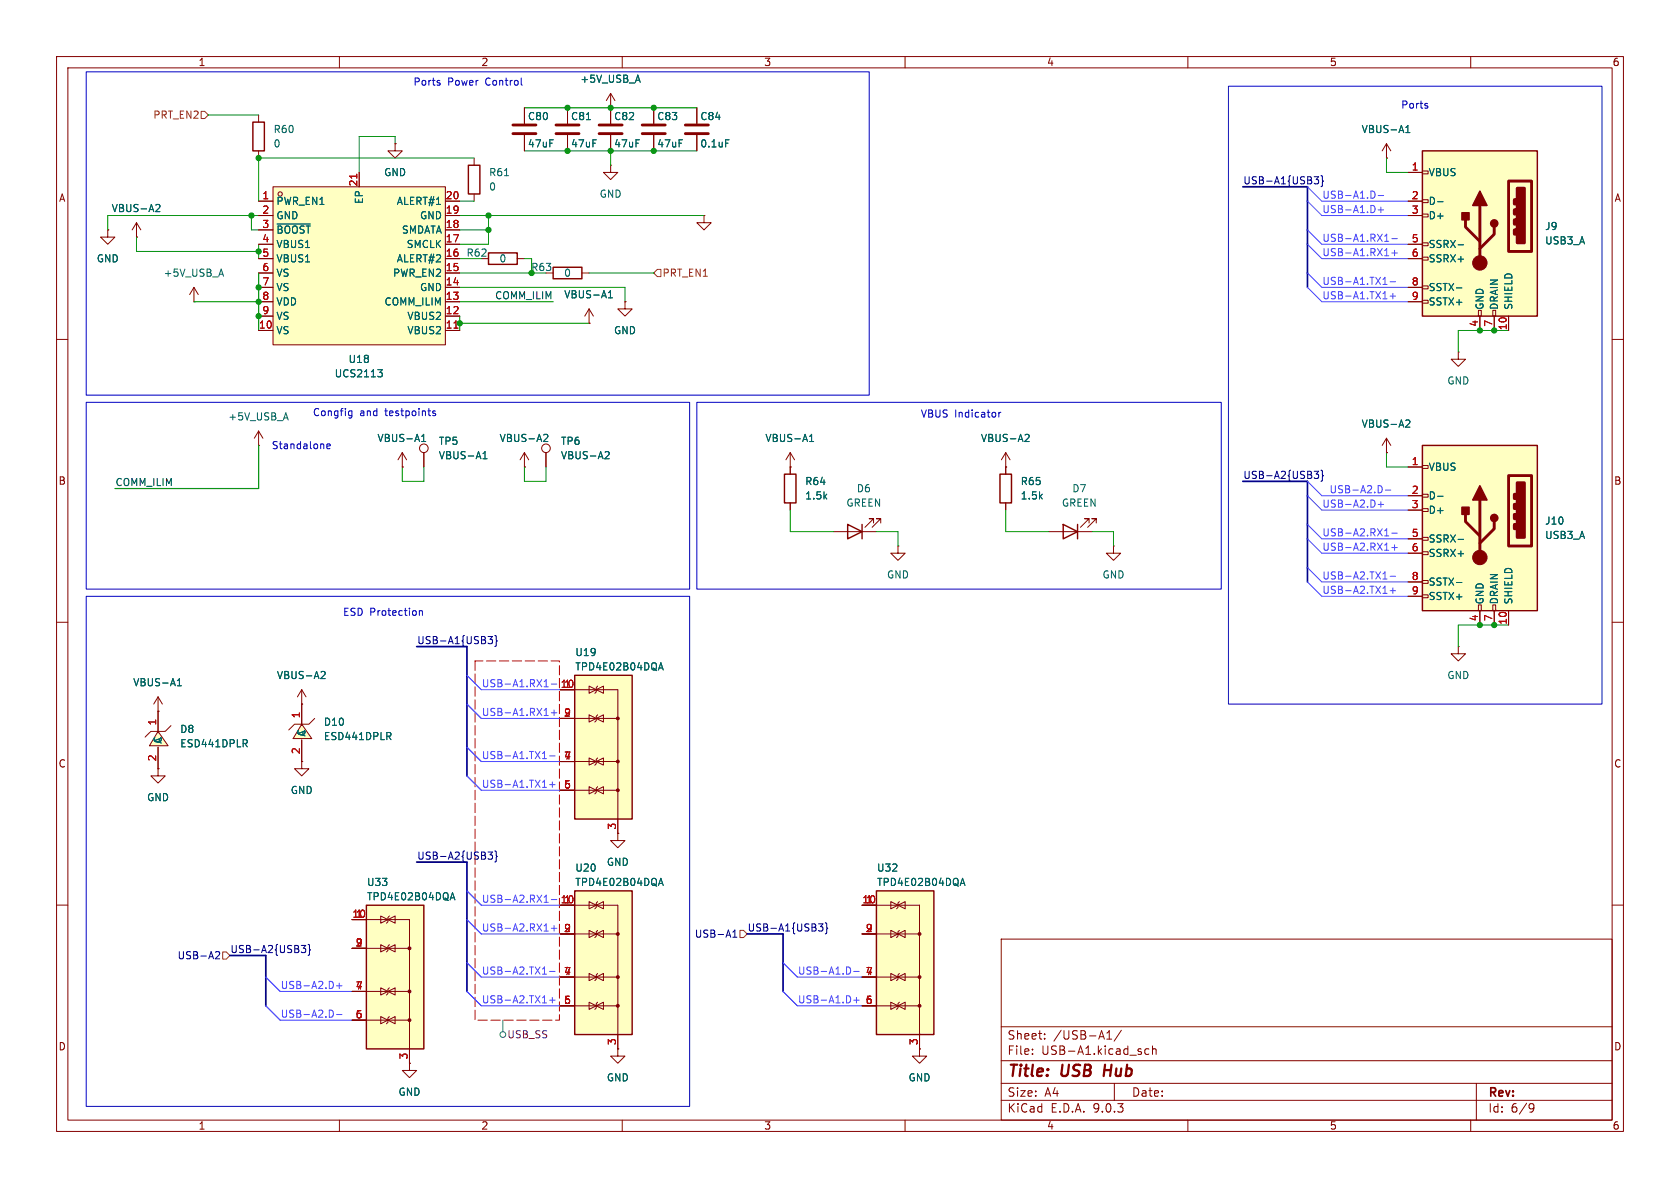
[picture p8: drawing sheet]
<svg xmlns="http://www.w3.org/2000/svg" width="297mm" height="210mm" viewBox="0 0 297 210" stroke-linecap="round" stroke-linejoin="round" font-family="sans-serif">
<g fill="none" stroke="#840000" stroke-width=".18">
<path d="M10 10h277v190h-277zM12 12h273v186h-273zM60 10v2M107.9 19.1h.1M107.9 16.5v5.3M107.9 16.5l-.7 1.3M107.9 16.5l.8 1.3M110 10v2M123.2 19.1v2.7M160 10v2M210 10v2M260 10v2"/>
<path d="M107.9 29.2v1.3h-1.2l1.2 1.3 1.3-1.3h-1.3M107.9 29.2h.1M107.9 23.9v2.8M123.2 23.9v2.8M124.5 38.1v1.3h1.2l-1.2 1.2-1.3-1.2h1.3M124.5 38.1h.1M10 60h2M285 60h2M139.7 82.6v1.2M139.7 88.9v1.3M196.8 96.5v1.3h1.3l-1.3 1.3-1.2-1.3h1.2M196.8 96.5h.1"/>
<path d="M10 110h2M285 110h2M10 160h2M177 166h108v32h-108zM285 160h2M60 198v2M110 198v2M160 198v2M177 194.5h108M177 191.5h108M177 187.5h108M177 181.5h108"/>
<path d="M182.5 186.3v.1M182.5 185.5v.1M184.7 183.6v.1M184.7 182.8v.1M195.7 183.7h.8M195.7 182.6l.4-.4v1.5M197 191.5v3M198.2 182.1l-1.2 2M203.1 185.5l-.4-.1-.3 .3v.4l.1 .2h.6M203.7 185.5l.3-.1 .3 .1 .1 .9M203.7 184.9v1.5M210 198v2"/>
<path d="M260 198v2M261 191.5v6.5M270.6 195.1l.5 .1a.99 .99 0 0 1-.4 1.4h-.2M271.2 195.7l-.3 .3h-.3"/>
</g>
<path d="M195.4 188.2l-.3 2" fill="none" stroke="#840000" stroke-width=".4"/>
<path d="M138.7 83.8h2v5.1h-2z" fill="none" stroke="#840000" stroke-width=".25"/>
<path d="M105.9 22.1h4.1M105.9 23.6h4.1M121.2 22.1h4M121.2 23.6h4" fill="none" stroke="#840000" stroke-width=".51"/>
<path d="M112.8 13.3l.4 1.2M128.3 24.7h.6" fill="none" stroke="#006464" stroke-width=".18"/>
<path d="M48.3 33h30.4v28h-30.4z" fill="#ffffc2"/>
<g fill="none" stroke="#840000" stroke-width=".18">
<path d="M92.7 19.1v2.7M100.3 19.1v2.7M24.1 39.4l.8 1.2M24.1 39.4l-.7 1.2M24.1 39.4v2.5M45.7 35.6h2.6M45.7 38.1h2.6M45.7 20.3v1.3M45.7 26.7v1.2M48.3 33h30.4v28h-30.4zM63.5 30.5v2.5M69.8 25.4v1.3h-1.2l1.2 1.2 1.3-1.2h-1.3"/>
<path d="M69.8 25.4h.1M78.7 35.6h2.6M78.7 38.1h2.6M83.8 27.9v1.3M83.8 34.3v1.3M92.7 23.9v2.8M100.3 23.9v2.8M19 40.6v1.3h-1.2l1.2 1.3 1.3-1.3h-1.3M19 40.6h.1M24.1 41.9h.1M34.3 53.3h.1M34.3 50.8l-.8 1.3"/>
<path d="M34.3 50.8l.8 1.3M34.3 50.8v2.5M45.7 40.6h2.6M45.7 43.2h2.6M45.7 45.7h2.6M45.7 48.3h2.6M45.7 50.8h2.6M45.7 53.3h2.6M45.7 55.9h2.6M45.7 58.4h2.6M78.7 40.6h2.6M78.7 43.2h2.6"/>
<path d="M78.7 45.7h2.6M78.7 48.3h2.6M78.7 50.8h2.6M78.7 53.3h2.6M78.7 55.9h2.6M78.7 58.4h2.6M74.9 80v2.6M92.7 82.6h.1M92.7 80l-.8 1.3M92.7 80l.8 1.3M92.7 80v2.6M96.5 80v2.6"/>
<path d="M139.7 82.6h.1M139.7 80l-.8 1.3M139.7 80l.8 1.3M139.7 80v2.6M147.3 94h7.6M154.4 92.5v-.8h-.7h.7l-1.5 1.5M155.7 92.5v-.8h-.8h.8l-1.5 1.5M158.7 96.5v1.3h1.3l-1.3 1.3-1.2-1.3h1.2M158.7 96.5h.1M177.8 82.6h.1M177.8 80v3.8M177.8 88.9v1.3"/>
<path d="M177.8 80l-.8 1.3M177.8 80l.8 1.3M185.4 94h7.6M192.5 92.5v-.8h-.7h.7l-1.5 1.5M193.8 92.5v-.8h-.8h.8l-1.5 1.5M27.9 125.7h.1M27.9 135.9v1.3h1.3l-1.3 1.2-1.2-1.2h1.2M27.9 135.9h.1M27.9 123.2l-.7 1.3M27.9 123.2l.8 1.3M27.9 123.2v2.5"/>
<circle cx="49.5" cy="34.3" r=".38"/>
<circle cx="74.9" cy="79.2" r=".76"/>
<circle cx="96.5" cy="79.2" r=".76"/>
</g>
<g fill="none" stroke="#006464" stroke-width=".18">
<path d="M27.7 36.1l.5 .1 .1 .3-.8 .9h.8M49 39.6h5.8M89.2 31.1h.7M103.7 21.2h.7M39.1 47.6l.4 1.2M66.8 65.3h.8l-.4 .5 .3 .2 .1 .4-.3 .2h-.3M96.3 76.8h.4l.2 .3-.8 .9h.8M107.2 79.8l.4 .1 .1 .3-.8 .9h.8M143.1 78h.7M143.1 77.1l.4-.3v1.2M181.4 76.8h.4l.1 .3-.7 .9h.7M85.4 81.1h.7"/>
<path d="M85.4 80.2l.3-.4v1.3M31.4 121.2h.7M31.4 120.3l.3-.3v1.2"/>
</g>
<path d="M63.1 30.8v.7M80.3 58h.7" fill="none" stroke="#a90000" stroke-width=".18"/>
<path d="M44.7 21.6h2v5.1h-2zM82.8 29.2h2v5.1h-2zM149.9 92.7l2.5 1.3-2.5 1.3zM152.4 92.7v2.6M176.8 83.8h2v5.1h-2zM188 92.7l2.5 1.3-2.5 1.3zM190.5 92.7v2.6" fill="none" stroke="#840000" stroke-width=".25"/>
<path d="M90.7 22.1h4M90.7 23.6h4M98.3 22.1h4.1M98.3 23.6h4.1" fill="none" stroke="#840000" stroke-width=".51"/>
<path d="M27.9 129.3l1.8 2.5h-3.3z" fill="#ffffc2"/>
<path d="M110.5 53.3v1.3h1.3l-1.3 1.3-1.3-1.3h1.3M110.5 53.3h.1M27.9 129.3l1.8 2.5h-3.3zM27.9 125.7v3.8M27.9 132.1v3.8M30.2 128.3l-1 1h-2.5l-1.1 1" fill="none" stroke="#840000" stroke-width=".18"/>
<path d="M43.3 131.4l.4 .6M43.6 130.8l.1 .2-.1 .4" fill="none" stroke="#006464" stroke-width=".18"/>
<path d="M101.6 119.4h10.2v25.4h-10.2z" fill="#ffffc2"/>
<path d="M86.4 44.7h5v2h-5zM97.8 47.2h5.1v2.1h-5.1zM101.6 119.4h10.2v25.4h-10.2z" fill="none" stroke="#840000" stroke-width=".25"/>
<g fill="none" stroke="#840000" stroke-width=".18">
<path d="M245.1 27.9h.1M245.1 25.4l-.8 1.3M245.1 25.4l.8 1.3M245.1 25.4v2.5M85.1 45.7h1.3M91.4 45.7h1.3M96.5 48.3h1.3M102.9 48.3h1.2M104.1 57.2h.1M104.1 54.6l-.7 1.3M104.1 54.6l.8 1.3M104.1 54.6v2.6"/>
<path d="M257.8 62.2v1.3h1.3l-1.3 1.3-1.3-1.3h1.3M257.8 62.2h.1M53.3 124.5h.1M53.3 121.9l-.7 1.3M53.3 121.9l.8 1.3M53.3 121.9v2.6M99.1 121.9h10.1v25.4M99.1 127h10.1M99.1 134.6h10.1M99.1 139.7h10.1M104.1 121.3l1.3 .6-1.3 .7zM104.1 126.4l1.3 .6-1.3 .6z"/>
<path d="M104.1 134l1.3 .6-1.3 .7zM104.1 139.1l1.3 .6-1.3 .6zM105.4 121.9l1.3-.6v1.3zM105.4 127l1.3-.6v1.2zM105.4 134.6l1.3-.6v1.3zM105.4 139.7l1.3-.6v1.2zM105.7 121.3l-.3 .2v.8l-.2 .3M105.7 126.4l-.3 .2v.8l-.2 .2M105.7 134l-.3 .2v.8l-.2 .3M105.7 139.1l-.3 .2v.8l-.2 .2M109.2 147.3v1.3h1.3l-1.3 1.3-1.3-1.3h1.3M109.2 147.3h.1"/>
</g>
<g fill="#840000" stroke="#840000" stroke-width=".18">
<circle cx="109.2" cy="127" r=".25"/>
<circle cx="109.2" cy="134.6" r=".25"/>
<circle cx="109.2" cy="139.7" r=".25"/>
</g>
<path d="M248.5 23.4h.8M248.5 22.5l.4-.3v1.2M107.6 52.6h.7M107.6 51.7l.3-.3v1.2M56.9 118.7l.5 .1 .1 .3-.8 .9h.8M116.5 118.1h.6M116.8 117.2l.5 1.2" fill="none" stroke="#006464" stroke-width=".18"/>
<path d="M251.5 26.7h20.3v29.2h-20.3z" fill="#ffffc2"/>
<path d="M259.1 38.9v1.2l2.5 2.6M261.6 36.3v10.2M266.7 32h4.1v12.5h-4.1zM267.7 35.3h.3v.8h-.3zM267.7 37.1h.3v.7h-.3zM267.7 38.9h.3v.7h-.3zM264.2 40.1v1.3l-2.6 2.5M267.7 40.6h.3v.8h-.3z" fill="none" stroke="#840000" stroke-width=".51"/>
<path d="M268.2 33.3h1.3v9.6h-1.3z" fill="#840000" stroke="#840000" stroke-width=".51"/>
<g fill="none" stroke="#840000" stroke-width=".18">
<path d="M248.9 30.5h2.6M248.9 35.6h2.6M248.9 38.1h2.6M251.5 30.2h1v.5h-1zM251.5 35.3h1v.5h-1zM251.5 37.8h1v.6h-1zM248.9 43.2h2.6M248.9 45.7h2.6M248.9 50.8h2.6M248.9 53.3h2.6M251.5 42.9h1v.5h-1zM251.5 45.5h1v.5h-1z"/>
<path d="M251.5 50.5h1v.6h-1zM251.5 53.1h1v.5h-1zM261.4 54.9h.5v1h-.5zM261.6 55.9v2.5M263.9 54.9h.5v1h-.5zM264.2 55.9v2.5M266.7 55.9v2.5M257.8 114.3v1.3h1.3l-1.3 1.2-1.3-1.2h1.3M257.8 114.3h.1"/>
</g>
<path d="M251.5 26.7h20.3v29.2h-20.3z" fill="none" stroke="#840000" stroke-width=".25"/>
<g fill="#840000" stroke="#840000" stroke-width=".25">
<path d="M261.6 33.8l1.3 2.5h-2.6z"/>
<path d="M258.4 37.6h1.3v1.3h-1.3z"/>
<circle cx="264.2" cy="39.5" r=".63"/>
</g>
<circle cx="261.6" cy="46.5" r="1.27" fill="#840000" stroke="#840000" stroke-width=".18"/>
<path d="M254.1 35.7h1M257.5 50.9h.9M257.8 43.3h.9" fill="none" stroke="#006464" stroke-width=".18"/>
<path d="M251.5 78.7h20.3v29.3h-20.3z" fill="#ffffc2"/>
<path d="M259.1 90.9v1.3l2.5 2.5M261.6 88.4v10.2M264.2 92.2v1.3l-2.6 2.5M266.7 84.1h4.1v12.4h-4.1zM267.7 87.4h.3v.7h-.3zM267.7 89.2h.3v.7h-.3zM267.7 90.9h.3v.8h-.3zM267.7 92.7h.3v.8h-.3z" fill="none" stroke="#840000" stroke-width=".51"/>
<path d="M268.2 85.3h1.3v9.7h-1.3z" fill="#840000" stroke="#840000" stroke-width=".51"/>
<g fill="none" stroke="#840000" stroke-width=".18">
<path d="M245.1 77.5l-.8 1.2M245.1 77.5l.8 1.2M245.1 77.5v2.5M245.1 80h.1M248.9 82.6h2.6M248.9 87.6h2.6M248.9 90.2h2.6M248.9 95.3h2.6M248.9 97.8h2.6M251.5 82.3h1v.5h-1zM251.5 87.4h1v.5h-1zM251.5 89.9h1v.5h-1z"/>
<path d="M251.5 95h1v.5h-1zM251.5 97.5h1v.5h-1zM248.9 102.9h2.6M248.9 105.4h2.6M251.5 102.6h1v.5h-1zM251.5 105.2h1v.5h-1zM261.4 106.9h.5v1.1h-.5zM261.6 108v2.5M263.9 106.9h.5v1.1h-.5zM264.2 108v2.5M266.7 108v2.5M53.3 134.6v1.3h1.3l-1.3 1.3-1.2-1.3h1.2"/>
<path d="M53.3 134.6h.1M109.2 185.4v1.3h1.3l-1.3 1.3-1.3-1.3h1.3M109.2 185.4h.1"/>
</g>
<path d="M251.5 78.7h20.3v29.3h-20.3z" fill="none" stroke="#840000" stroke-width=".25"/>
<g fill="#840000" stroke="#840000" stroke-width=".25">
<path d="M261.6 85.9l1.3 2.5h-2.6z"/>
<path d="M258.4 89.7h1.3v1.2h-1.3z"/>
<circle cx="264.2" cy="91.6" r=".63"/>
</g>
<circle cx="261.6" cy="98.6" r="1.27" fill="#840000" stroke="#840000" stroke-width=".18"/>
<path d="M248.7 74.2l.4 .1 .2 .3-.8 .9h.8M254.1 87.7h1M257.8 95.3h.9M257.5 103h.9" fill="none" stroke="#006464" stroke-width=".18"/>
<path d="M53.3 128l1.8 2.6h-3.3z" fill="#ffffc2"/>
<g fill="none" stroke="#840000" stroke-width=".18">
<path d="M115.6 19.1v2.7M115.6 23.9v2.8M45.7 78.7h.1M45.7 76.2l-.7 1.3M45.7 76.2l.8 1.3M45.7 76.2v2.5M71.1 82.6h.1M71.1 80l-.7 1.3M71.1 80l.8 1.3M71.1 80v2.6M53.3 128l1.8 2.6h-3.3zM53.3 124.5v3.8"/>
<path d="M53.3 130.8v3.8M55.6 127l-1 1h-2.5l-1 1M72.4 188v1.2h1.3l-1.3 1.3-1.3-1.3h1.3M72.4 188h.1"/>
</g>
<path d="M50.5 73l.5 1.2M74.5 78h.8M74.5 77.1l.4-.3v1.2M68.7 130.1l.4 .7M69 129.5l.1 .2-.1 .4" fill="none" stroke="#006464" stroke-width=".18"/>
<path d="M113.5 22.1h4.1M113.5 23.6h4.1" fill="none" stroke="#840000" stroke-width=".51"/>
<path d="M101.6 157.5h10.2v25.4h-10.2z" fill="#ffffc2"/>
<path d="M101.6 157.5h10.2v25.4h-10.2z" fill="none" stroke="#840000" stroke-width=".25"/>
<g fill="none" stroke="#840000" stroke-width=".18">
<path d="M104.1 159.4l1.3 .6-1.3 .7zM105.7 159.4l-.3 .2v.8l-.2 .3M99.1 160h10.1v25.4M99.1 165.1h10.1M99.1 172.7h10.1M99.1 177.8h10.1M104.1 164.5l1.3 .6-1.3 .6zM104.1 172.1l1.3 .6-1.3 .7zM104.1 177.2l1.3 .6-1.3 .6zM105.4 160l1.3-.6v1.3zM105.4 165.1l1.3-.6v1.2zM105.4 172.7l1.3-.6v1.3z"/>
<path d="M105.4 177.8l1.3-.6v1.2zM105.7 164.5l-.3 .2v.8l-.2 .2M105.7 172.1l-.3 .2v.8l-.2 .3M105.7 177.2l-.3 .2v.8l-.2 .2"/>
</g>
<g fill="#840000" stroke="#840000" stroke-width=".18">
<circle cx="109.2" cy="165.1" r=".25"/>
<circle cx="109.2" cy="172.7" r=".25"/>
<circle cx="109.2" cy="177.8" r=".25"/>
</g>
<path d="M116.5 156.2h.6M116.8 155.3l.5 1.2" fill="none" stroke="#006464" stroke-width=".18"/>
<path d="M154.9 157.5h10.2v25.4h-10.2z" fill="#ffffc2"/>
<path d="M154.9 157.5h10.2v25.4h-10.2z" fill="none" stroke="#840000" stroke-width=".25"/>
<g fill="none" stroke="#840000" stroke-width=".18">
<path d="M157.5 159.4l1.2 .6-1.2 .7zM159 159.4l-.3 .2v.8l-.2 .3M152.4 160h10.2v25.4M152.4 165.1h10.2M152.4 172.7h10.2M152.4 177.8h10.2M157.5 164.5l1.2 .6-1.2 .6zM157.5 172.1l1.2 .6-1.2 .7zM157.5 177.2l1.2 .6-1.2 .6zM158.7 160l1.3-.6v1.3zM158.7 165.1l1.3-.6v1.2zM158.7 172.7l1.3-.6v1.3z"/>
<path d="M158.7 177.8l1.3-.6v1.2zM159 164.5l-.3 .2v.8l-.2 .2M159 172.1l-.3 .2v.8l-.2 .3M159 177.2l-.3 .2v.8l-.2 .2M162.6 185.4v1.3h1.2l-1.2 1.3-1.3-1.3h1.3M162.6 185.4h.1"/>
</g>
<g fill="#840000" stroke="#840000" stroke-width=".18">
<circle cx="162.6" cy="165.1" r=".25"/>
<circle cx="162.6" cy="172.7" r=".25"/>
<circle cx="162.6" cy="177.8" r=".25"/>
</g>
<path d="M169.9 156.2h.6M170.2 155.3l.4 1.2" fill="none" stroke="#006464" stroke-width=".18"/>
<path d="M64.8 160h10.1v25.4h-10.1z" fill="#ffffc2"/>
<path d="M64.8 160h10.1v25.4h-10.1z" fill="none" stroke="#840000" stroke-width=".25"/>
<g fill="none" stroke="#840000" stroke-width=".18">
<path d="M92.7 19.1v2.7M100.3 19.1v2.7M107.9 19.1h.1M107.9 19.1v2.7M115.6 19.1v2.7M123.2 19.1v2.7M45.7 35.6h2.6M45.7 38.1h2.6M63.5 30.5v2.5M69.8 25.4h.1M78.7 35.6h2.6M78.7 38.1h2.6"/>
<path d="M92.7 23.9v2.8M100.3 23.9v2.8M107.9 23.9v2.8M115.6 23.9v2.8M123.2 23.9v2.8M245.1 27.9h.1M248.9 30.5h2.6M248.9 35.6h2.6M248.9 38.1h2.6M19 40.6h.1M24.1 41.9h.1M45.7 43.2h2.6"/>
<path d="M45.7 45.7h2.6M45.7 50.8h2.6M45.7 53.3h2.6M45.7 40.6h2.6M45.7 48.3h2.6M45.7 55.9h2.6M45.7 58.4h2.6M78.7 43.2h2.6M78.7 45.7h2.6M78.7 50.8h2.6M78.7 53.3h2.6M78.7 40.6h2.6"/>
<path d="M78.7 48.3h2.6M78.7 55.9h2.6M78.7 58.4h2.6M104.1 57.2h.1M110.5 53.3h.1M248.9 43.2h2.6M248.9 45.7h2.6M248.9 50.8h2.6M248.9 53.3h2.6M261.6 55.9v2.5M264.2 55.9v2.5M266.7 55.9v2.5"/>
<path d="M71.1 82.6h.1M74.9 80v2.6M92.7 82.6h.1M96.5 80v2.6M139.7 82.6h.1M139.7 82.6v1.2M139.7 88.9v1.3M177.8 82.6h.1M177.8 82.6v1.2M177.8 88.9v1.3M245.1 80h.1M248.9 82.6h2.6"/>
<path d="M248.9 87.6h2.6M248.9 90.2h2.6M248.9 95.3h2.6M248.9 97.8h2.6M248.9 102.9h2.6M248.9 105.4h2.6M261.6 108v2.5M264.2 108v2.5M266.7 108v2.5M27.9 135.9h.1M27.9 125.7h.1M27.9 125.7v3.8"/>
<path d="M27.9 132.1v3.8M53.3 134.6h.1M53.3 124.5h.1M53.3 124.5v3.8M53.3 130.8v3.8M99.1 121.9h2.5M99.1 127h2.5M99.1 134.6h2.5M99.1 139.7h2.5M109.2 147.3h.1M109.2 144.8v2.5M62.2 162.6h10.2v25.4"/>
<path d="M62.2 167.6h10.2M62.2 175.3h10.2M67.3 161.9l1.3 .7-1.3 .6zM67.3 167l1.3 .6-1.3 .7zM67.3 174.6l1.3 .7-1.3 .6zM67.3 179.7l1.3 .6-1.3 .7zM68.6 162.6l1.2-.7v1.3zM68.6 167.6l1.2-.6v1.3zM68.6 175.3l1.2-.7v1.3zM68.8 161.9l-.2 .3v.7l-.3 .3M68.8 167l-.2 .3v.7l-.3 .3M68.8 174.6l-.2 .3v.7l-.3 .3"/>
<path d="M68.8 179.7l-.2 .3v.7l-.3 .3M99.1 160h2.5M99.1 165.1h2.5M99.1 172.7h2.5M99.1 177.8h2.5M152.4 160h2.5M152.4 165.1h2.5M152.4 172.7h2.5M152.4 177.8h2.5M62.2 180.3h10.2M68.6 180.3l1.2-.6v1.3zM72.4 188h.1"/>
<path d="M109.2 185.4h.1M109.2 182.9v2.5M162.6 185.4h.1M162.6 182.9v2.5"/>
</g>
<g fill="#840000" stroke="#840000" stroke-width=".18">
<circle cx="72.4" cy="167.6" r=".25"/>
<circle cx="72.4" cy="175.3" r=".25"/>
<circle cx="72.4" cy="180.3" r=".25"/>
</g>
<g fill="none" stroke="#006464" stroke-width=".18">
<path d="M112.8 13.3l.4 1.2M27.7 36.1l.5 .1 .1 .3-.8 .9h.8M49 39.6h5.8M103.7 21.2h.7M128.3 24.7h.6M248.5 23.4h.8M248.5 22.5l.4-.3v1.2M254.1 35.7h1M107.6 52.6h.7M107.6 51.7l.3-.3v1.2M257.5 50.9h.9M257.8 43.3h.9"/>
<path d="M66.8 65.3h.8l-.4 .5 .3 .2 .1 .4-.3 .2h-.3M74.5 78h.8M74.5 77.1l.4-.3v1.2M96.3 76.8h.4l.2 .3-.8 .9h.8M107.2 79.8l.4 .1 .1 .3-.8 .9h.8M143.1 78h.7M143.1 77.1l.4-.3v1.2M181.4 76.8h.4l.1 .3-.7 .9h.7M248.7 74.2l.4 .1 .2 .3-.8 .9h.8M85.4 81.1h.7M85.4 80.2l.3-.4v1.3M254.1 87.7h1"/>
<path d="M257.8 95.3h.9M56.9 118.7l.5 .1 .1 .3-.8 .9h.8M116.5 118.1h.6M116.8 117.2l.5 1.2M257.5 103h.9M31.4 121.2h.7M31.4 120.3l.3-.3v1.2M43.3 131.4l.4 .6M43.6 130.8l.1 .2-.1 .4M68.7 130.1l.4 .7M69 129.5l.1 .2-.1 .4M79.7 158.7h.6"/>
<path d="M80 157.8l.4 1.3M116.5 156.2h.6M116.8 155.3l.5 1.2M169.9 156.2h.6M170.2 155.3l.4 1.2"/>
</g>
<g fill="none" stroke="#484848" stroke-width=".18">
<path d="M88.9 180.3v2.1"/>
<circle cx="88.9" cy="182.9" r=".51"/>
</g>
<path d="M84 116.8v63.5h14.9v-63.5h-14.9" fill="none" stroke="#f00" stroke-width=".18" stroke-dasharray="1.7 .6"/>
<path d="M35.6 19.7h.6l.6 .6-.6 .7h-.6zM116.2 47.6h.6v1.3h-.6l-.6-.6zM39.4 168.3h.6l.6 .6-.6 .6h-.6zM130.8 164.5h.6l.7 .6-.7 .6h-.6z" fill="none" stroke="#725600" stroke-width=".18"/>
<g fill="none" stroke="#000084" stroke-width=".18">
<path d="M232.3 31.2h.8l-.4 .5 .4 .1v.6l-.2 .1-.5-.1M233.5 31.1l.3 .1v.6l.2 .2-.2 .2v.6l-.3 .2M232.3 83.3h.8l-.4 .5 .4 .1v.6l-.2 .1-.5-.1M233.5 83.1l.3 .2v.6l.2 .2-.2 .2v.6l-.3 .2M86.3 112.5h.8l-.5 .5 .4 .1v.6l-.2 .1-.5-.1M87.5 112.3l.2 .2v.6l.2 .2-.2 .2v.6l-.2 .2M86.3 150.6h.8l-.5 .5 .4 .1v.6l-.2 .1-.5-.1M87.5 150.4l.2 .2v.6l.2 .2-.2 .2v.6l-.2 .2M38.2 168.3l.4-.1 .2 .4-.7 .9h.7M53.3 167.1h.7l-.4 .5 .4 .1v.6l-.2 .1-.5-.1M54.5 166.9l.2 .2v.6l.2 .2-.2 .2v.6l-.2 .2M129.6 165.7h.7"/>
<path d="M129.6 164.8l.3-.4v1.3M144.7 163.3h.8l-.4 .5 .3 .1v.6l-.2 .1-.4-.1M145.9 163.1l.3 .2v.6l.1 .2-.1 .2v.6l-.3 .2"/>
</g>
<g fill="none" stroke="#4a47ff" stroke-width=".18">
<path d="M231.1 33l2.6 2.6h15.2M231.1 35.6l2.6 2.5h15.2M242.9 33.8l.2 .5-.2 .7M243.6 34.6h1M243.6 37.1h1M244.1 36.6v1M231.1 50.8l2.6 2.5h15.2M231.1 40.6l2.6 2.6h15.2M231.1 43.2l2.6 2.5h15.2M231.1 48.3l2.6 2.5h15.2M244.5 50.3h.7M244.8 42.7h.7"/>
<path d="M245 41.6l.1-.2v1.3M245.8 49.8h.9M245.8 52.3h.9M246.1 42.2h.9M246.1 44.7h.9M246.2 51.9v.9M246.5 44.2v1M231.1 92.7l2.6 2.6h15.2M231.1 87.6l2.6 2.6h15.2M231.1 85.1l2.6 2.5h15.2M231.1 95.3l2.6 2.5h15.2M243.6 89.2h1"/>
<path d="M244.1 85.9l.3 .5-.3 .7M244.1 88.7v1M244.8 94.7h.7M244.9 86.6h1M245 93.6l.1-.1v1.2M246.1 94.3h.9M246.1 96.8h.9M246.5 96.3v1M82.5 119.4l2.6 2.5h14M231.1 100.3l2.6 2.6h15.2M231.1 102.9l2.6 2.5h15.2M244.5 102.4h.7"/>
<path d="M245.8 104.4h.9M245.8 101.9h.9M246.2 103.9v1M82.5 137.2l2.6 2.5h14M82.5 124.5l2.6 2.5h14M82.5 132.1l2.6 2.5h14M95.9 134.1h.7M96.2 121.4h.7M96.4 120.3l.2-.2v1.3M97.2 133.6h.9M97.2 138.7h.9M97.5 120.9h.9"/>
<path d="M97.5 126h.9M97.6 138.2v1M98 125.5v1M82.5 157.5l2.6 2.5h14M96.2 159.5h.7M96.4 158.4l.2-.2v1.3M97.5 159h.9M47 177.8l2.5 2.5h12.7M47 172.7l2.5 2.6h12.7M58.7 178.6l.2 .5-.2 .7M59.5 179.3h1M59.5 174.3h1"/>
<path d="M60 173.8v.9M82.5 170.2l2.6 2.5h14M82.5 175.3l2.6 2.5h14M82.5 162.6l2.6 2.5h14M95.9 172.2h.7M97.2 171.7h.9M97.2 176.8h.9M97.5 164.1h.9M97.6 176.3v1M98 163.6v1M138.4 170.2l2.6 2.5h11.4M138.4 175.3l2.6 2.5h11.4"/>
<path d="M150.1 171l.3 .5-.3 .6M150.9 171.7h1M150.9 176.8h1M151.4 176.3v1"/>
</g>
<path d="M219.7 33h11.4v17.8M219.7 85.1h11.4v17.8M73.7 114.3h8.8v22.9M73.7 152.4h8.8v22.9M40.6 168.9h6.4v8.9M132.1 165.1h6.3v10.2" fill="none" stroke="#000084" stroke-width=".3"/>
<g fill="none" stroke="#009600" stroke-width=".18">
<path d="M36.8 20.3h8.9M44.4 38.1v2.5h1.3M45.7 38.1h-26.7v2.5M69.8 25.4v-1.3h-6.3v6.4M81.3 38.1h43.2M81.3 35.6h2.5M83.8 27.9h-38.1v7.7M86.4 38.1v5.1h-5.1M92.7 26.7h30.5M107.9 26.7v2.5M245.1 27.9v2.6h3.8M24.1 41.9v2.6h21.6"/>
<path d="M45.7 43.2v2.5M81.3 40.6h5.1M81.3 50.8h29.2v2.5M81.3 55.9v2.5M81.3 45.7h3.8M81.3 57.2h22.8M92.7 45.7h1.3v2.6h-12.7M104.1 48.3h11.5M266.7 58.4h-8.9v3.8M71.1 82.6v2.5h3.8v-2.5M92.7 82.6v2.5h3.8v-2.5M139.7 90.2v3.8h7.6"/>
<path d="M154.9 94h3.8v2.5M177.8 90.2v3.8h7.6M193 94h3.8v2.5M245.1 80v2.6h3.8M266.7 110.5h-8.9v3.8"/>
</g>
<path d="M92.7 19.1h30.5M34.3 53.3h11.4M45.7 48.3v10.1M81.3 53.3h16.5M45.7 78.7v7.7h-25.4" fill="none" stroke="#009600" stroke-width=".2"/>
<g fill="none" stroke="#0000c2" stroke-width=".18">
<path d="M15.2 12.7h138.5v57.2h-138.5zM77.6 14.6l.2 .2-.2 .3M77.6 14.2l.2 .1M92.1 13.8v1.1l.2 .2M217.2 15.2h66v109.3h-66zM252.2 18.7l.2 .2-.2 .2M252.2 18.3h.2M15.2 71.1h106.7v33h-106.7zM57.8 78.9l.6-.1-.1-.3h-.3l-.2 .2v.6h.5M61.7 73.4h.5M61.7 72.7h.5M62.2 72.6v1.1l-.1 .1-.3 .1"/>
<path d="M77 72.7l-.3-.1-.2 .2v.2l.5 .1v.3h-.5M123.2 71.1h92.7v33h-92.7zM176.6 72.9v.8M176.9 72.9l-.3 .2M15.2 105.4h106.7v90.2h-106.7zM74.1 107.9v.9M74.1 108.1l.2-.2 .3 .1 .1 .8"/>
</g>
<path d="M63.1 30.8v.7M80.3 58h.7" fill="none" stroke="#a90000" stroke-width=".18"/>
<g fill="#009600" stroke="#009600" stroke-width=".18">
<circle cx="115.6" cy="26.7" r=".46"/>
<circle cx="261.6" cy="58.4" r=".46"/>
<circle cx="107.9" cy="26.7" r=".46"/>
<circle cx="115.6" cy="19.1" r=".46"/>
<circle cx="86.4" cy="40.6" r=".46"/>
<circle cx="264.2" cy="58.4" r=".46"/>
<circle cx="100.3" cy="19.1" r=".46"/>
<circle cx="107.9" cy="19.1" r=".46"/>
<circle cx="100.3" cy="26.7" r=".46"/>
<circle cx="86.4" cy="38.1" r=".46"/>
<circle cx="81.3" cy="57.2" r=".46"/>
<circle cx="261.6" cy="110.5" r=".46"/>
<circle cx="264.2" cy="110.5" r=".46"/>
<circle cx="45.7" cy="53.3" r=".46"/>
<circle cx="45.7" cy="55.9" r=".46"/>
<circle cx="45.7" cy="44.5" r=".46"/>
<circle cx="45.7" cy="27.9" r=".46"/>
<circle cx="45.7" cy="50.8" r=".46"/>
<circle cx="44.4" cy="38.1" r=".46"/>
</g>
<g font-size="2.8" fill="#840000">
<text x="178" y="190.9">Title:</text>
<text x="187.7" y="190.9">USB</text>
<text x="196" y="190.9">Hub</text>
</g>
<g font-size="2.1" fill="#840000">
<text x="178" y="184">Sheet:</text>
<text x="186.2" y="184">/USB-A1/</text>
<text x="178" y="186.7">File:</text>
<text x="184.1" y="186.7">USB-A1.kicad_sch</text>
<text x="178" y="196.9">KiCad</text>
<text x="178" y="194.1">Size:</text>
<text x="184.7" y="194.1">A4</text>
<text x="185.7" y="196.9">E.D.A.</text>
<text x="193.3" y="196.9">9.0.3</text>
<text x="200" y="194.1">Date:</text>
<text x="263" y="194.3">Rev:</text>
<text x="263" y="196.9">Id:</text>
<text x="267.1" y="196.9">6/9</text>
</g>
<g font-size="1.8" fill="#840000">
<text x="35" y="11.9">1</text>
<text x="85" y="11.9">2</text>
<text x="135" y="11.9">3</text>
<text x="185" y="11.9">4</text>
<text x="235" y="11.9">5</text>
<text x="285" y="11.9">6</text>
<text x="10.3" y="35.9">A</text>
<text x="285.3" y="35.9">A</text>
<text x="10.3" y="85.9">B</text>
<text x="285.3" y="85.9">B</text>
<text x="10.3" y="135.9">C</text>
<text x="285.3" y="135.9">C</text>
<text x="10.3" y="185.9">D</text>
<text x="285.3" y="185.9">D</text>
<text x="35" y="199.9">1</text>
<text x="85" y="199.9">2</text>
<text x="135" y="199.9">3</text>
<text x="185" y="199.9">4</text>
<text x="235" y="199.9">5</text>
<text x="285" y="199.9">6</text>
</g>
<g font-size="1.8" fill="#0000c2">
<text x="73" y="15.3">Ports</text>
<text x="79.1" y="15.3">Power</text>
<text x="85.9" y="15.3">Control</text>
<text x="247.6" y="19.4">Ports</text>
<text x="55.2" y="73.8">Congfig</text>
<text x="63.6" y="73.8">and</text>
<text x="68.2" y="73.8">testpoints</text>
<text x="162.7" y="74">VBUS</text>
<text x="168.8" y="74">Indicator</text>
<text x="47.9" y="79.6">Standalone</text>
<text x="60.5" y="109.1">ESD Protection</text>
</g>
<g font-size="1.8" fill="#006464">
<text x="102.5" y="14.8">+5V_USB_A</text>
<text x="48.3" y="23.7">R60</text>
<text x="93.2" y="21.4">C80</text>
<text x="100.8" y="21.4">C81</text>
<text x="108.5" y="21.4">C82</text>
<text x="116.1" y="21.4">C83</text>
<text x="123.7" y="21.4">C84</text>
<text x="240.6" y="23.7">VBUS-A1</text>
<text x="48.3" y="26.3">0</text>
<text x="93.2" y="26.3">47uF</text>
<text x="100.8" y="26.3">47uF</text>
<text x="108.5" y="26.3">47uF</text>
<text x="116.1" y="26.3">47uF</text>
<text x="123.7" y="26.3">0.1uF</text>
<text x="67.8" y="31.3">GND</text>
<text x="86.4" y="33.9">0</text>
<text x="86.4" y="31.3">R61</text>
<text x="105.9" y="35.2">GND</text>
<text x="252.5" y="31.3">VBUS</text>
<text x="19.6" y="37.7">VBUS-A2</text>
<text x="48.8" y="36.4">PWR_EN1</text>
<text x="48.8" y="39">GND</text>
<text x="48.8" y="41.5">~{BOOST}</text>
<text x="64.4" y="36.2" transform="rotate(-90 64.4 36.2)">EP</text>
<text x="70" y="36.4">ALERT#1</text>
<text x="71" y="41.5">SMDATA</text>
<text x="74.2" y="39">GND</text>
<text x="252.5" y="36.4">D-</text>
<text x="252.5" y="39">D+</text>
<text x="273.1" y="40.9">J9</text>
<text x="17" y="46.6">GND</text>
<text x="48.8" y="44">VBUS1</text>
<text x="48.8" y="46.6">VBUS1</text>
<text x="70" y="46.6">ALERT#2</text>
<text x="71.8" y="44">SMCLK</text>
<text x="82.4" y="45.6">R62</text>
<text x="88.2" y="46.6">0</text>
<text x="252.5" y="44">SSRX-</text>
<text x="252.5" y="46.6">SSRX+</text>
<text x="273.1" y="43.4">USB3_A</text>
<text x="28.8" y="49.1">+5V_USB_A</text>
<text x="48.8" y="49.1">VS</text>
<text x="48.8" y="51.7">VS</text>
<text x="69.4" y="49.1">PWR_EN2</text>
<text x="74.2" y="51.7">GND</text>
<text x="99.6" y="49.1">0</text>
<text x="99.7" y="52.9">VBUS-A1</text>
<text x="252.5" y="51.7">SSTX-</text>
<text x="48.8" y="54.2">VDD</text>
<text x="48.8" y="56.7">VS</text>
<text x="48.8" y="59.3">VS</text>
<text x="67.9" y="54.2">COMM_ILIM</text>
<text x="71.9" y="56.7">VBUS2</text>
<text x="71.9" y="59.3">VBUS2</text>
<text x="108.5" y="59.3">GND</text>
<text x="252.5" y="54.2">SSTX+</text>
<text x="262.5" y="54.9" transform="rotate(-90 262.5 54.9)">GND</text>
<text x="265" y="54.9" transform="rotate(-90 265 54.9)">DRAIN</text>
<text x="267.6" y="54.9" transform="rotate(-90 267.6 54.9)">SHIELD</text>
<text x="61.5" y="64.4">U18</text>
<text x="59.1" y="66.9">UCS2113</text>
<text x="255.8" y="68.2">GND</text>
<text x="40.3" y="74.5">+5V_USB_A</text>
<text x="240.6" y="75.8">VBUS-A2</text>
<text x="66.6" y="78.3">VBUS-A1</text>
<text x="77.5" y="78.8">TP5</text>
<text x="77.5" y="81.4">VBUS-A1</text>
<text x="88.2" y="78.3">VBUS-A2</text>
<text x="99.1" y="78.8">TP6</text>
<text x="99.1" y="81.4">VBUS-A2</text>
<text x="135.2" y="78.3">VBUS-A1</text>
<text x="173.3" y="78.3">VBUS-A2</text>
<text x="252.5" y="83.4">VBUS</text>
<text x="142.2" y="88.5">1.5k</text>
<text x="142.2" y="86">R64</text>
<text x="149.5" y="89.8">GREEN</text>
<text x="151.4" y="87.2">D6</text>
<text x="180.3" y="88.5">1.5k</text>
<text x="180.3" y="86">R65</text>
<text x="187.6" y="89.8">GREEN</text>
<text x="189.5" y="87.2">D7</text>
<text x="252.5" y="88.5">D-</text>
<text x="252.5" y="91">D+</text>
<text x="273.1" y="95.5">USB3_A</text>
<text x="273.1" y="92.9">J10</text>
<text x="252.5" y="96.1">SSRX-</text>
<text x="252.5" y="98.7">SSRX+</text>
<text x="156.7" y="102.5">GND</text>
<text x="194.8" y="102.5">GND</text>
<text x="252.5" y="103.7">SSTX-</text>
<text x="252.5" y="106.3">SSTX+</text>
<text x="262.5" y="106.9" transform="rotate(-90 262.5 106.9)">GND</text>
<text x="265" y="106.9" transform="rotate(-90 265 106.9)">DRAIN</text>
<text x="267.6" y="106.9" transform="rotate(-90 267.6 106.9)">SHIELD</text>
<text x="101.6" y="116.2">U19</text>
<text x="101.6" y="118.7">TPD4E02B04DQA</text>
<text x="23.5" y="121.5">VBUS-A1</text>
<text x="48.9" y="120.2">VBUS-A2</text>
<text x="255.8" y="120.2">GND</text>
<text x="28.8" y="131.6" transform="rotate(-90 28.8 131.6)">A</text>
<text x="31.8" y="129.8">D8</text>
<text x="54.2" y="130.3" transform="rotate(-90 54.2 130.3)">A</text>
<text x="57.2" y="131">ESD441DPLR</text>
<text x="57.2" y="128.5">D10</text>
<text x="31.8" y="132.3">ESD441DPLR</text>
<text x="25.9" y="141.8">GND</text>
<text x="51.3" y="140.6">GND</text>
<text x="101.6" y="154.3">U20</text>
<text x="107.2" y="153.3">GND</text>
<text x="154.9" y="154.3">U32</text>
<text x="64.8" y="156.8">U33</text>
<text x="64.8" y="159.4">TPD4E02B04DQA</text>
<text x="101.6" y="156.8">TPD4E02B04DQA</text>
<text x="154.9" y="156.8">TPD4E02B04DQA</text>
<text x="107.2" y="191.4">GND</text>
<text x="160.5" y="191.4">GND</text>
<text x="70.4" y="193.9">GND</text>
</g>
<g font-size="1.8" fill="#725600">
<text x="27" y="21.2">PRT_EN2</text>
<text x="117" y="49.1">PRT_EN1</text>
</g>
<g font-size="1.8" fill="#a90000">
<text x="46.3" y="35.3">1</text>
<text x="63.2" y="33.1" transform="rotate(-90 63.2 33.1)">21</text>
<text x="78.7" y="35.3">20</text>
<text x="249.5" y="30.2">1</text>
<text x="249.5" y="35.3">2</text>
<text x="46.3" y="37.8">2</text>
<text x="46.3" y="40.4">3</text>
<text x="78.7" y="37.8">19</text>
<text x="78.7" y="40.4">18</text>
<text x="249.5" y="37.8">3</text>
<text x="46.3" y="42.9">4</text>
<text x="46.3" y="45.5">5</text>
<text x="78.7" y="42.9">17</text>
<text x="78.7" y="45.5">16</text>
<text x="249.5" y="42.9">5</text>
<text x="249.5" y="45.5">6</text>
<text x="46.3" y="48">6</text>
<text x="46.3" y="50.5">7</text>
<text x="46.3" y="53.1">8</text>
<text x="78.7" y="48">15</text>
<text x="78.7" y="50.5">14</text>
<text x="78.7" y="53.1">13</text>
<text x="249.5" y="50.5">8</text>
<text x="249.5" y="53.1">9</text>
<text x="45.7" y="58.2">10</text>
<text x="46.3" y="55.6">9</text>
<text x="78.7" y="55.6">12</text>
<text x="78.7" y="58.2">11</text>
<text x="261.4" y="57.9" transform="rotate(-90 261.4 57.9)">4</text>
<text x="263.9" y="57.9" transform="rotate(-90 263.9 57.9)">7</text>
<text x="266.4" y="58.5" transform="rotate(-90 266.4 58.5)">10</text>
<text x="249.5" y="82.3">1</text>
<text x="249.5" y="87.4">2</text>
<text x="249.5" y="89.9">3</text>
<text x="249.5" y="95">5</text>
<text x="249.5" y="97.5">6</text>
<text x="249.5" y="102.6">8</text>
<text x="249.5" y="105.2">9</text>
<text x="261.4" y="109.9" transform="rotate(-90 261.4 109.9)">4</text>
<text x="263.9" y="109.9" transform="rotate(-90 263.9 109.9)">7</text>
<text x="266.4" y="110.5" transform="rotate(-90 266.4 110.5)">10</text>
<text x="99" y="121.7">10</text>
<text x="99.6" y="121.7">1</text>
<text x="27.7" y="128.3" transform="rotate(-90 27.7 128.3)">1</text>
<text x="53.1" y="127.1" transform="rotate(-90 53.1 127.1)">1</text>
<text x="99.6" y="126.7">2</text>
<text x="27.7" y="134.7" transform="rotate(-90 27.7 134.7)">2</text>
<text x="53.1" y="133.4" transform="rotate(-90 53.1 133.4)">2</text>
<text x="99.6" y="134.4">7</text>
<text x="99.6" y="139.4">5</text>
<text x="109" y="146.8" transform="rotate(-90 109 146.8)">3</text>
<text x="99" y="159.8">10</text>
<text x="99.6" y="159.8">1</text>
<text x="152.4" y="159.8">10</text>
<text x="153" y="159.8">1</text>
<text x="62.2" y="162.3">10</text>
<text x="62.8" y="162.3">1</text>
<text x="62.8" y="167.4">2</text>
<text x="99.6" y="164.8">2</text>
<text x="153" y="164.8">2</text>
<text x="99.6" y="172.5">7</text>
<text x="153" y="172.5">7</text>
<text x="62.8" y="175">7</text>
<text x="99.6" y="177.5">5</text>
<text x="153" y="177.5">5</text>
<text x="62.8" y="180.1">5</text>
<text x="109" y="184.9" transform="rotate(-90 109 184.9)">3</text>
<text x="162.3" y="184.9" transform="rotate(-90 162.3 184.9)">3</text>
<text x="72.1" y="187.4" transform="rotate(-90 72.1 187.4)">3</text>
</g>
<g font-size="1.8" fill="#000084">
<text x="219.7" y="32.7">USB-A1{USB3}</text>
<text x="219.7" y="84.7">USB-A2{USB3}</text>
<text x="73.7" y="114">USB-A1{USB3}</text>
<text x="73.7" y="152.1">USB-A2{USB3}</text>
<text x="122.7" y="166">USB-A1</text>
<text x="132.1" y="164.8">USB-A1{USB3}</text>
<text x="31.3" y="169.8">USB-A2</text>
<text x="40.6" y="168.6">USB-A2{USB3}</text>
</g>
<g font-size="1.8" fill="#4a47ff">
<text x="233.7" y="35.2">USB-A1.D-</text>
<text x="233.7" y="37.8">USB-A1.D+</text>
<text x="233.7" y="42.8">USB-A1.RX1-</text>
<text x="233.7" y="45.4">USB-A1.RX1+</text>
<text x="233.7" y="50.5">USB-A1.TX1-</text>
<text x="233.7" y="53">USB-A1.TX1+</text>
<text x="233.7" y="89.8">USB-A2.D+</text>
<text x="234.9" y="87.3">USB-A2.D-</text>
<text x="233.7" y="94.9">USB-A2.RX1-</text>
<text x="233.7" y="97.4">USB-A2.RX1+</text>
<text x="233.7" y="105.1">USB-A2.TX1+</text>
<text x="233.7" y="102.5">USB-A2.TX1-</text>
<text x="85.1" y="121.6">USB-A1.RX1-</text>
<text x="85.1" y="126.7">USB-A1.RX1+</text>
<text x="85.1" y="134.3">USB-A1.TX1-</text>
<text x="85.1" y="139.4">USB-A1.TX1+</text>
<text x="85.1" y="159.7">USB-A2.RX1-</text>
<text x="85.1" y="164.8">USB-A2.RX1+</text>
<text x="85.1" y="172.4">USB-A2.TX1-</text>
<text x="141" y="172.4">USB-A1.D-</text>
<text x="49.5" y="180">USB-A2.D-</text>
<text x="49.5" y="174.9">USB-A2.D+</text>
<text x="85.1" y="177.5">USB-A2.TX1+</text>
<text x="141" y="177.5">USB-A1.D+</text>
</g>
<g font-size="1.8" fill="#0f0f0f">
<text x="87.4" y="53">COMM_ILIM</text>
<text x="20.3" y="86">COMM_ILIM</text>
</g>
<text font-size="1.8" fill="#009600" x="93.8" y="48.1">R63</text>
<text font-size="1.8" fill="#840084" x="89.6" y="183.7">USB_SS</text>
</svg>
